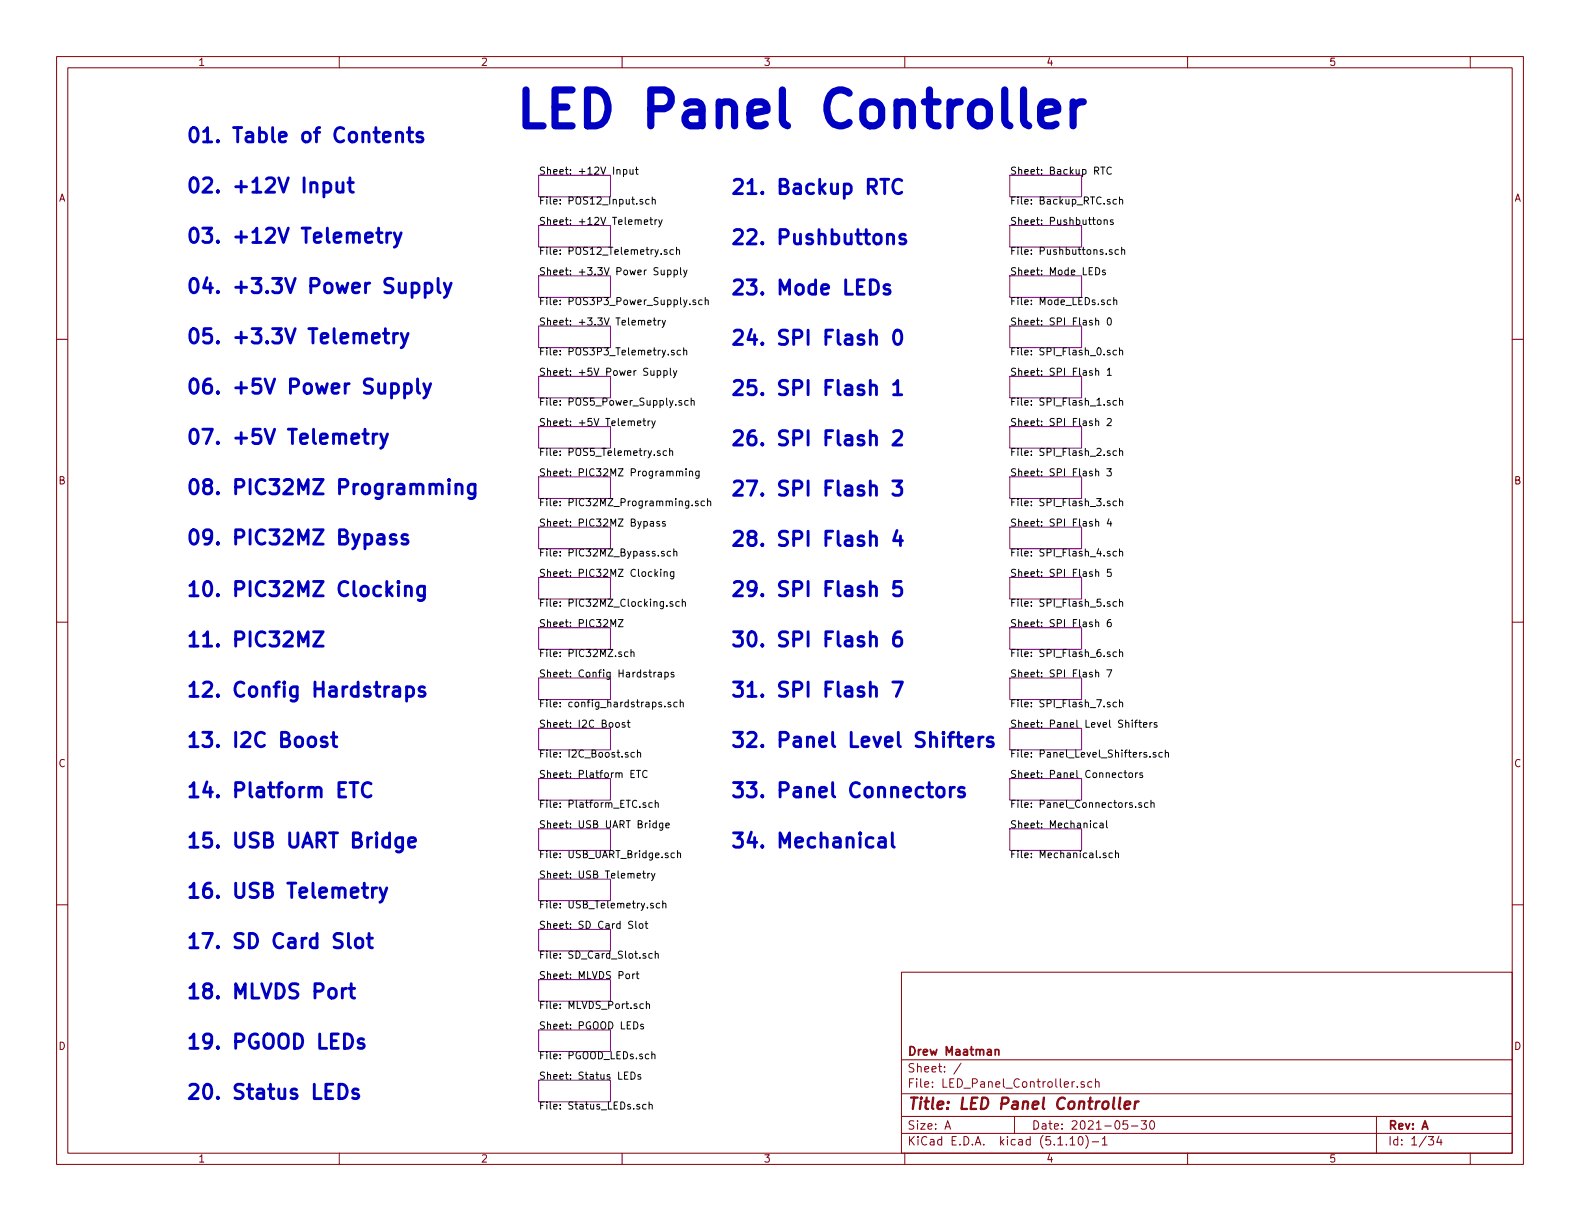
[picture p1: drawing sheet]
<svg xmlns="http://www.w3.org/2000/svg" width="279mm" height="216mm" viewBox="0 0 279 216" stroke-linecap="round" stroke-linejoin="round" font-family="sans-serif">
<g fill="none" stroke="#840000" stroke-width=".18">
<path d="M10 10h259.4v195.9h-259.4zM12 12h255.4v191.9h-255.4zM60 10v2M110 10v2M160 10v2M210 10v2M260 10v2M10 60h2M267.4 60h2M10 110h2M267.4 110h2M10 160h2"/>
<path d="M267.4 160h2M159.4 171.9h108v32h-108zM159.4 197.4h108M159.4 193.4h108M159.4 187.4h108M167.1 199.7l.5-1.5 .5 1.5M167.2 199.2h.8M170 188l-1.3 1.9M179.4 197.4v3M190.5 192.1v.2M191.7 191.3h-.3l-.2 .2v.2l.5 .1v.4h-.5M193.1 191.3h-.4l-.3 .2v.6l.3 .2 .4-.1"/>
<path d="M193.7 191.4l.2-.1h.4l.1 1M193.7 190.8v1.5M199.4 198.2h-.7l-.1 .7 .2-.1h.5l.1 .2v.5l-.2 .2-.6-.2M200.1 199.1h1.1M201.8 198.2h.9l-.5 .6 .5 .1v.6l-.3 .2-.6-.2M203.5 198.2h.2a.8 .8 0 0 1 .5 .7 .8 .8 0 0 1-.5 .8 1 1 0 0 1-.2-1.5zM243.4 197.4v6.5M60 203.9v2M110 203.9v2M159.4 200.4h108M160 203.9v2M189.2 201.4l.5-.4v1.5"/>
<path d="M189.2 202.5h.9M190.9 201h.1a.8 .8 0 0 1 .5 .7 .8 .8 0 0 1-.5 .8 1 1 0 0 1-.1-1.5zM192 200.8a1.71 1.71 0 0 1 0 2.2M193.1 201.9h1.2M194.9 201.4l.5-.4v1.5M194.9 202.5h.9M210 203.9v2M252.6 201h.9l-.5 .5 .4 .2v.6l-.2 .2-.6-.2M254.5 200.9l-.4 1.1h.9M254.8 201.5v1M260 203.9v2"/>
</g>
<path d="M197 194.1l-.2 1.7 .3 .3M198.1 194.1l-.2 1.7 .2 .3M198.9 195.4l.9-.2v-.4h-.8l-.2 1 .3 .3 .6-.1M200.8 194.8l-.2 1.3M201.3 194.8a.5 .5 0 0 0-.6 .3" fill="none" stroke="#840000" stroke-width=".41"/>
<path d="M176 185.7l.2-.1h.4v1M176 185.6v1" fill="none" stroke="#840000" stroke-width=".3"/>
<g fill="none" stroke="#840084" stroke-width=".18">
<path d="M95.2 31h12.7v3.8h-12.7zM95.2 39.9h12.7v3.8h-12.7zM178.6 31h12.7v3.8h-12.7zM178.6 39.9h12.7v3.8h-12.7zM95.2 57.7h12.7v3.8h-12.7zM95.2 48.8h12.7v3.8h-12.7zM178.6 48.8h12.7v3.8h-12.7zM178.6 57.7h12.7v3.8h-12.7zM95.2 75.4h12.7v3.8h-12.7zM95.2 66.5h12.7v3.9h-12.7zM178.6 66.5h12.7v3.9h-12.7zM178.6 75.4h12.7v3.8h-12.7z"/>
<path d="M95.2 93.2h12.7v3.8h-12.7zM95.2 84.3h12.7v3.8h-12.7zM178.6 93.2h12.7v3.8h-12.7zM178.6 84.3h12.7v3.8h-12.7zM95.2 119.9h12.7v3.8h-12.7zM95.2 111h12.7v3.8h-12.7zM95.2 102.1h12.7v3.8h-12.7zM178.6 102.1h12.7v3.8h-12.7zM178.6 119.9h12.7v3.8h-12.7zM178.6 111h12.7v3.8h-12.7zM95.2 128.8h12.7v3.8h-12.7zM95.2 137.7h12.7v3.8h-12.7z"/>
<path d="M178.6 137.7h12.7v3.8h-12.7zM178.6 128.8h12.7v3.8h-12.7zM95.2 146.6h12.7v3.8h-12.7zM95.2 155.4h12.7v3.9h-12.7zM178.6 146.6h12.7v3.8h-12.7zM95.2 173.2h12.7v3.8h-12.7zM95.2 164.3h12.7v3.8h-12.7zM95.2 191h12.7v3.8h-12.7zM95.2 182.1h12.7v3.8h-12.7z"/>
</g>
<g fill="none" stroke="#000" stroke-width=".18">
<path d="M110.3 30h.3l.2 .2-.1 .6h-.4M110.3 30v1.2M111.4 30l.1 .8h.3l.1-.1M111.9 30v.8M112.4 30h.5M112.5 29.5v1.1l.4 .2M113.6 35.3h-.3l-.1 .1v.2l.4 .1v.3h-.4M113.9 39.3l.7-.1-.1-.3h-.4l-.2 .1 .1 .6h.5M114.8 35.3h-.4l-.2 .2 .1 .5h.5M114.9 38.9h.5M115.1 38.4v1.1l.3 .2M115.3 35.4l.2-.1h.3l.1 .8"/>
<path d="M115.3 34.8v1.3M115.8 38.9v.8M116.2 38.9h-.3l-.1 .2M116.5 38.9l.3 .8M117.1 38.9l-.4 1.1-.2 .1M194.2 38.9h.3l.2 .2-.1 .5-.3 .1-.2-.1zM194.6 29.5h.8M195 29.5v1.3M195.2 39l.2-.1h.3l.1 .8M195.2 38.9v.8M196.5 29.7a.6 .6 0 0 0-.8 .4 .6 .6 0 0 0 .6 .7l.2-.1M196.8 38.9h-.3l-.2 .1 .1 .2 .4 .1v.3h-.5"/>
<path d="M197.4 35.3h-.3l-.3 .2 .2 .5h.4M198 35.4l.2-.1h.3v.8M198 34.8v1.3M114.6 57l.5-.1v-.2l-.4-.1-.1 .2v.6h.5M115.5 56.6h.5M115.7 56.2v1.1l.3 .2M116.4 56.6v.9M116.8 56.6l-.4 .3M117.1 56.6l.3 .9M117.7 56.6l-.4 1.2-.2 .1M117.9 44.2l-.3-.1-.2 .2 .1 .2 .4 .1v.3h-.5M118.1 47.8h.3l.3 .2-.2 .5h-.4"/>
<path d="M118.1 47.8v1.2M119.1 44.2l-.4-.1-.2 .3 .1 .5h.5M119.2 47.8h.4l.2 .2-.1 .5h-.5M119.2 47.8v1.2M119.6 44.3l.2-.2 .3 .1 .1 .8M119.6 43.7v1.3M120.3 47.3v1.1l.2 .2M120.9 47.8l.3 .8M121.5 47.8l-.4 1.1-.2 .1M123 53.1l-.3-.1-.2 .2 .1 .2 .4 .1v.3h-.5M124.2 53.1l-.4-.1-.3 .3 .2 .5h.5M124.7 53.2l.2-.2 .3 .1v.8"/>
<path d="M124.7 52.6v1.3M193.8 47.3a.64 .64 0 0 1 .7 .7 .64 .64 0 0 1-.7 .6zM193.8 56.8l.1-.2 .3 .1 .1 .8M195.4 47.8h-.3l-.2 .1 .1 .2 .4 .1v.3h-.5M195.9 56.3l.2-.1a.69 .69 0 0 1 .4 .6 .69 .69 0 0 1-.4 .7l-.2-.1-.1-.4zM196.4 53.1l-.4-.1-.2 .3 .1 .5h.5M196.6 44.2l-.3-.1-.1 .2v.2l.4 .1v.3h-.4M197 53.2l.1-.2 .3 .1 .1 .8M197 52.6v1.3M197.8 44.2l-.4-.1-.2 .3 .1 .5h.5M198.3 44.3l.2-.2 .3 .1 .1 .8M198.3 43.7v1.3"/>
<path d="M112.7 74.8l.6-.1v-.2l-.4-.1-.2 .2 .1 .6h.5M113.7 74.4h.5M113.9 74v1.1l.3 .2M114.6 74.4v.9M115 74.4l-.4 .3M115.3 74.4l.3 .9M115.9 74.4l-.5 1.2-.1 .1M116.2 65.6l.4-.1 .2 .3-.1 .5h-.5M116.2 65.5v1.3M116.7 79.8l-.3-.1-.2 .2 .1 .2 .4 .1v.3h-.5M117.4 65.6l.4-.1 .2 .3-.1 .5h-.5M117.4 65.5v1.3"/>
<path d="M117.9 79.8l-.4-.1-.2 .2 .1 .6h.5M118.4 79.8l.2-.1 .3 .1v.7M118.4 79.3v1.2M118.5 65.1v1.1l.2 .2M119.1 65.5l.3 .9M119.2 62l-.3-.1-.2 .2 .1 .2 .4 .1v.3h-.5M119.7 65.5l-.4 1.2-.2 .1M120.3 62l-.3-.1-.3 .3 .2 .5h.4M120.5 70.9l-.3-.1-.2 .2 .1 .2 .4 .1v.3h-.5M120.9 62.1l.2-.2 .3 .1v.8M120.9 61.5v1.3M121.7 70.9l-.4-.1-.2 .2 .1 .6h.5"/>
<path d="M122.2 70.9l.2-.1 .3 .1 .1 .8M122.2 70.4v1.3M193.8 65.7l.1-.2 .3 .1 .1 .8M193.8 74.5l.1-.1 .3 .1 .1 .8M193.8 65.1v1.3M195.8 65.5l.4-.4v1.3M195.8 74.1l.5-.1 .2 .3v.2l-.8 .8h.8M195.8 66.4h.7M196.3 62l-.3-.1-.2 .2 .1 .2 .4 .1v.3h-.5M196.3 70.9l-.3-.1-.2 .2 .1 .2 .4 .1v.3h-.5M196.3 79.8l-.3-.1-.2 .2 .1 .2 .4 .1v.3h-.5M197.4 62l-.3-.1-.3 .3 .2 .5h.4"/>
<path d="M197.4 70.9l-.3-.1-.3 .2 .2 .6h.4M197.4 79.8l-.3-.1-.3 .2 .2 .6h.4M198 62.1l.2-.2 .3 .1v.8M198 70.9l.2-.1 .3 .1v.8M198 79.8l.2-.1 .3 .1v.7M198 61.5v1.3M198 70.4v1.3M198 79.3v1.2M115 92.3h.5l.1 .7M115.6 92.5l-.5 .1-.1 .1 .1 .3h.5M116.6 92.3l-.3-.1-.2 .2 .1 .2 .4 .1v.3h-.5M117.4 97.5h-.3l-.1 .2v.1l.4 .2v.3h-.4"/>
<path d="M117.6 92.3l-.3-.1-.2 .2 .1 .2 .4 .1v.3h-.5M118.6 97.5h-.4l-.2 .2 .1 .6h.5M119.2 97.6l.1-.1h.3l.1 .8M119.2 97.1v1.2M119.6 83.4l.2-.1 .3 .1 .1 .8M120.2 83.5l.1-.2 .3 .1 .1 .8M121.3 82.9v.1M121.3 83.3v.9M121.9 83.4l.2-.1 .3 .1 .1 .8M121.9 83.3v.9M122.4 89.3v.1M123.4 88.6h-.3l-.1 .2v.2l.4 .1v.3h-.4"/>
<path d="M123.6 83.3v1l-.2 .3-.3-.1M123.6 83.4l-.3-.1-.3 .2 .1 .6h.5M124.6 88.6h-.4l-.2 .2 .1 .6h.5M125.1 88.7l.2-.1h.3l.1 .8M125.1 88.2v1.2M193.8 92.3l.1-.1 .3 .1 .1 .7M193.8 83.4l.1-.1 .3 .1 .1 .8M195.7 82.9h.8l-.4 .5 .4 .1-.1 .6-.5 .1-.2-.2M196.1 91.7l-.3 .9h.8M196.3 97.5h-.3l-.2 .2 .1 .1 .4 .2v.3h-.5M196.3 88.6h-.3l-.2 .2 .1 .2 .4 .1v.3h-.5M196.4 92.2v.8"/>
<path d="M197.4 97.5h-.3l-.3 .2 .2 .6h.4M197.4 88.6h-.3l-.3 .2 .2 .6h.4M198 97.6l.2-.1h.3v.8M198 88.7l.2-.1h.3v.8M198 88.2v1.2M198 97.1v1.2M109.3 109.6h.9l-.9 1.2h.9M111 115.3h-.3l-.3 .2 .2 .6h.4M111.6 115.4l.2-.1h.3v.8M111.6 114.8v1.3M115.9 101.4l.4 .5M116 118.9h-.3l-.1 .2"/>
<path d="M116.3 101.1l-.5 .5M116.4 118.9h.5l.1 .8M116.8 100.7v.1M116.8 101.1v.8M117 119.2h-.5l-.1 .2v.3h.6M117.4 101.2l.2-.1h.3l.1 .8M117.4 101.1v.8M117.6 118.9h.3l.3 .2-.1 .6h-.5M117.6 118.9v1.2M118.9 106.4h-.2l-.2 .2v.1l.4 .2v.3h-.4M119.2 118.9h-.4l-.1 .1v.2l.5 .2v.3h-.5M119.2 101.1v1l-.3 .3-.3-.1"/>
<path d="M119.2 101.1h-.4l-.3 .2 .2 .6h.5M120.1 106.4h-.4l-.2 .2 .1 .6h.5M120.6 106.5l.2-.1h.3l.1 .8M120.6 105.9v1.3M193.8 101.2l.1-.1h.3l.1 .8M193.8 119l.1-.1h.3l.1 .8M193.8 110.1l.1-.1h.3l.1 .8M195.7 118.4h.9l-.6 1.3M196.3 106.4h-.3l-.2 .2 .1 .1 .4 .2v.3h-.5M196.3 115.3h-.3l-.2 .1 .1 .2 .4 .1v.4h-.5M196.4 109.6h-.4a.87 .87 0 0 0 0 1.2l.5-.1v-.5l-.5-.2-.2 .3M196.5 100.7h-.6l-.1 .6 .2-.2 .4 .1 .1 .6-.2 .1-.5-.1"/>
<path d="M197.4 106.4h-.3l-.3 .2 .2 .6h.4M197.4 115.3h-.3l-.3 .2 .2 .6h.4M198 106.5l.2-.1h.3v.8M198 115.4l.2-.1h.3v.8M198 105.9v1.3M198 114.8v1.3M108.9 127.9l.2-.1 .4 .1v.5l-.1 .1-.3 .1-.2-.1zM110.5 127.8h-.3l-.2 .1 .1 .2 .4 .1v.3h-.5M110.9 127.8h.5M111 133.1l-.3-.1-.1 .2v.2l.4 .1v.3h-.4M111.1 127.3v1.1l.3 .2M112.2 133.1l-.4-.1-.2 .3 .1 .5h.5"/>
<path d="M112.2 136.2h-.6v1.3h.6M112.5 136.2h.8M112.7 133.2l.2-.2 .3 .1 .1 .8M112.7 132.6v1.3M112.9 136.2v1.3M114.4 136.3a.6 .6 0 0 0-.8 .5 .6 .6 0 0 0 .6 .7l.2-.1M117 124.2h-.3l-.2 .1v.2l.5 .1v.3h-.5M117.6 124.9v.1M118.6 124.2h-.3l-.2 .1 .1 .2 .4 .1v.3h-.5M119.7 124.2h-.3l-.2 .2 .1 .5h.4M120.3 124.3l.2-.1h.3v.8M120.3 123.7v1.3"/>
<path d="M196.3 124.2h-.3l-.2 .1 .1 .2 .4 .1v.3h-.5M197.4 124.2h-.3l-.3 .2 .2 .5h.4M198 124.3l.2-.1h.3v.8M198 123.7v1.3M198.8 136.7h.4M199 136.2v1.1l.2 .2M199.7 136.7h.3l.2 .1 .1 .5-.1 .1-.4 .1-.1-.1zM200.6 127.8h.5M200.8 136.7v.8M201.1 127.3l-.3 .2v1.1M201.2 136.7l-.4 .2M201.4 127.8h.5"/>
<path d="M201.5 127.3v1.1l.4 .2M202 136.7h-.3l-.2 .1 .1 .2 .4 .1v.3h-.5M202.2 128.2l.6-.1v-.3h-.4l-.2 .1 .1 .6h.5M203.4 133.8v.1M203.4 127.8v.8M203.7 127.8l-.3 .2M204.4 133.1l-.3-.1-.2 .2 .1 .2 .4 .1v.3h-.5M204.6 127.8h-.3l-.2 .1v.2l.5 .1v.3h-.5M205.5 133.1l-.3-.1-.3 .3 .2 .5h.4M206.1 133.2l.2-.2 .3 .1v.8M206.1 132.6v1.3M113.6 154.4h.5"/>
<path d="M113.8 154v1.1l.3 .2M114.2 142l-.3-.1-.2 .2 .1 .2 .4 .1v.3h-.5M114.6 154.4v.9M114.9 154.4l-.2 .1-.1 .2M115.2 154.4l.3 .9M115.3 142l-.3-.1-.3 .3 .2 .5h.4M115.5 159.8l-.3-.1-.2 .2 .1 .2 .4 .1v.3h-.5M115.8 154.4l-.4 1.2-.2 .1M115.9 142.1l.2-.2 .3 .1v.8M115.9 141.5v1.3M116.1 145.6l-.4-.1-.3 .3 .2 .5h.5M116.1 145.1v1.3"/>
<path d="M116.7 159.8l-.4-.1-.2 .2 .1 .6h.5M117.2 145.5l-.1 1.2-.1 .1-.3-.1M117.2 145.6l-.4-.1-.2 .3 .1 .5h.5M117.2 159.8l.2-.1 .3 .1 .1 .8M117.2 159.3v1.3M117.8 145.9l.6-.1-.1-.2-.4-.1-.1 .2v.6h.5M119.3 150.9l-.4-.1-.2 .3 .1 .5h.5M119.8 151l.2-.2 .3 .1v.8M119.8 150.4v1.3M194 145.6l-.4-.1-.2 .3 .1 .5h.5M194.5 145.6h.5l.1 .8M195.1 145.8l-.5 .1-.1 .2 .1 .3 .5-.1"/>
<path d="M195.6 150.9l-.4-.1-.1 .2v.2l.5 .1v.3h-.5M195.7 145.1v1.1l.2 .2M196.7 150.9l-.4-.1-.2 .3 .1 .5h.5M197.3 151l.1-.2 .3 .1 .1 .8M197.3 150.4v1.3M200.8 142.6v.2M201.9 142l-.4-.1-.1 .2v.2l.5 .1v.3h-.5M203 142l-.4-.1-.2 .3 .1 .5h.5M203.5 142.1l.2-.2 .3 .1 .1 .8M203.5 141.5v1.3M110.8 172.3l.3-.1 .2 .1-.1 .7-.3 .1-.2-.3zM111.9 163l-.5-.1-.2 .2 .1 .3 .5 .3v.3l-.2 .2-.4-.1"/>
<path d="M111.9 172.2v.9M112.2 172.2l-.3 .2M112.4 162.9v1.1l.2 .2M112.5 172.2h.5M112.7 171.8v1.1l.3 .2M113.2 163.4l.3-.1 .1 .1v.7l-.3 .1-.3-.3zM113.8 177.5h-.4l-.2 .2 .1 .6h.5M114.1 163.3h.5M114.2 168.7l-.3-.1-.2 .2 .1 .2 .4 .1v.3h-.5M114.2 162.9v1.1l.4 .2M114.3 177.6l.2-.1h.3l.1 .8M114.3 177.1v1.2"/>
<path d="M115.3 168.7l-.3-.1-.3 .2 .2 .6h.4M115.9 168.7l.2-.1 .3 .1v.7M115.9 168.2v1.2M111.6 189.6a.64 .64 0 0 1 .7 .6 .64 .64 0 0 1-.7 .6zM113.1 195.3h-.3l-.2 .2 .1 .1 .4 .2v.3h-.5M113.3 190h-.3l-.2 .2 .1 .1 .4 .2v.3h-.5M113.8 181.2l-.3-.1-.2 .2v.2l.5 .1v.3h-.5M114.2 195.3h-.3l-.3 .2 .2 .6h.4M114.7 186.4h-.3l-.3 .2 .1 .6h.5M114.8 195.4l.2-.1h.3v.8M114.8 194.8v1.3M115.3 186.5l.1-.1h.3l.1 .8"/>
<path d="M115.3 186v1.2"/>
</g>
<g fill="none" stroke="#0000c2" stroke-width=".51">
<path d="M57.3 32.4l.7-.1 .5 .5v.7l-.3 .4-.2 .1-.7-.1M59.6 32.3v1.3l.1 .3a.66 .66 0 0 0 1-.2M60.7 32.3v1.7M61.5 32.3h1M61.9 31.4v2.2l.1 .3 .5 .1M70.1 23.6a.63 .63 0 0 1 1.1 .1v1.4M70.1 23.4v1.7M72 23.4h1M72.4 22.6v2.1l.1 .3 .5 .1M74.7 23.5a.62 .62 0 0 0-1 .2l.1 .4 .6 .1 .3 .2 .1 .2-.1 .4-.3 .1-.7-.1M155.7 31.7h1.5M159.5 31.9a.96 .96 0 0 0-1.1-.1 .96 .96 0 0 0-.5 1 1.08 1.08 0 0 0 .3 1.1 1.08 1.08 0 0 0 1.1 .2l.2-.1"/>
<path d="M65.9 59.8l1.2-.2-.1-.5-.8-.1-.3 .3v1l.1 .2 .2 .2 .8-.2M66.6 41.2h1M67 40.3v2.2l.1 .2 .5 .2M67.8 59h1M68.1 58.1v2.2l.2 .2 .5 .2M68.4 41.2v1.7M69.1 41.2a.64 .64 0 0 0-.7 .5M69.6 59v1.7M69.7 41.2l.6 1.7M70.3 59a.64 .64 0 0 0-.7 .4M70.9 41.2l-.8 2.3-.4 .2M70.9 59l.7 1.7"/>
<path d="M72.2 59l-.9 2.3-.4 .2M72.9 50.2l.7-.1 .5 .4v.8l-.3 .3-.2 .2-.7-.2M75.2 50.2l.7-.1 .2 .1 .3 .3v.8l-.3 .3-.2 .2-.7-.2M75.2 50.1v2.5M77.5 49.2v2.2l.3 .4M78.6 50.1l.6 1.7M79.8 50.1l-.9 2.3-.3 .2M153.9 49.5a1.32 1.32 0 0 1 1.4 .6 1.32 1.32 0 0 1-.2 1.5l-.6 .4h-.6zM153.9 59.5a.66 .66 0 0 1 1-.2l.1 .3v1.3M156.9 41.7a.63 .63 0 0 1 1.1 .1v1.3M157.3 50.4a.62 .62 0 0 0-1 .3l.1 .4 .6 .1 .3 .1 .1 .2-.1 .4-.3 .1-.7-.1M158.4 58.5a.6 .6 0 0 1 .9 .4 1.49 1.49 0 0 1-.4 2 .64 .64 0 0 1-.8-.5 1.97 1.97 0 0 1 .3-1.9z"/>
<path d="M160.1 41.6l-.6-.2-.4 .4 .1 .4 .9 .2 .1 .2-.1 .4-.3 .1-.7-.1M64.2 76.7h.9M64.5 75.9v2.2l.1 .2 .5 .1M66 76.7v1.7M66.7 76.7a.64 .64 0 0 0-.7 .5M67.3 76.7l.6 1.7M68.5 76.7l-.8 2.3-.4 .3M71.6 68l.7-.2 .3 .3 .1 .2v.8l-.2 .3-.2 .1-.7-.1M71.6 67.8v2.6M73.8 67v2.2l.2 .2 .2 .1M74.9 67.8l.6 1.7M76.1 67.8l-.8 2.4-.4 .2"/>
<path d="M153.9 68.4a.66 .66 0 0 1 1-.2l.1 .3v1.3M153.9 77.2a.66 .66 0 0 1 1-.1l.1 .2v1.4M158 68l.3-.1 .4-.6v2.5M158 76.4l.4-.3h.6a.64 .64 0 0 1 .5 .8l-.2 .3-1.4 1.5h1.6M158 69.8h1.5M70 94.6l-.6-.1-.4 .4 .1 .4 .9 .2 .1 .2-.1 .4-.3 .1-.7-.1M72 94.6l-.6-.1-.2 .1-.1 .3 .1 .4 .8 .2 .2 .2-.2 .4-.2 .1-.7-.1M79.4 84.8l-.1 .1 .1 .1 .1-.1-.1-.1v.2M79.4 85.6v1.7M80.6 85.9a.63 .63 0 0 1 1.1 .1v1.3M80.6 85.6v1.7M84 85.6v2.1a.68 .68 0 0 1-1.1 .3"/>
<path d="M84 85.8l-.7-.2-.4 .3-.1 .2v.7l.2 .4 .3 .1 .7-.1M153.9 86.1a.66 .66 0 0 1 1-.1l.1 .2v1.4M153.9 95a.66 .66 0 0 1 1-.1l.1 .2v1.4M157.9 85h1.6l-.9 1a.68 .68 0 0 1 .9 .5v.6l-.3 .4-.2 .1h-.7l-.4-.3M158.6 93.8l-.6 1.8h1.6M159.2 94.8v1.7M55.4 111.7h1.7l-1.7 2.5h1.7M70.5 102.8l-.2 .1 .2 .1 .1-.1-.1-.1v.2M71.7 103.9a.61 .61 0 0 1 1 .1v1.4M71.7 103.7v1.7M75.1 103.7v2a.71 .71 0 0 1-1.1 .4M75.1 103.8l-.8-.1-.5 .4v.8l.3 .3 .2 .2 .8-.2"/>
<path d="M153.9 103.9a.66 .66 0 0 1 1-.1l.1 .2v1.4M153.9 112.8a.66 .66 0 0 1 1-.1l.1 .2v1.3M159.2 111.7a1.02 1.02 0 0 0-1.2 1.1v1l.3 .3 .7 .1 .2-.1 .3-.3v-.6l-.3-.4-.2-.1h-.5l-.4 .2-.1 .3M159.3 102.8h-1.2l-.1 1.2 .4-.2h.6l.2 .1 .3 .4v.6l-.2 .2-.3 .3h-.6l-.4-.3M57.8 130.5l-.7-.2-.3 .4 .1 .4 .9 .2 .1 .2-.1 .4-.3 .1-.7-.1M58.6 130.3h1M59 129.5v2.1l.1 .3 .5 .1M61.9 138.4h1.4M62.6 138.4v2.5M65.6 138.6a1.02 1.02 0 0 0-1.2 0 1.02 1.02 0 0 0-.3 1.2 .94 .94 0 0 0 .4 1 .94 .94 0 0 0 1.1-.1M69.6 121.6l.2-.2 .8 .2 .1 1.5M70.7 122l-.2 .2h-.7a.5 .5 0 0 0-.3 .5 .5 .5 0 0 0 .3 .4h.7l.2-.1"/>
<path d="M71.9 121.6l.7-.2 .5 .5v.8l-.2 .3-.3 .1-.7-.1M71.9 121.4v2.6M75.1 121.6l-.7-.2-.3 .4 .1 .4 .9 .2 .1 .3-.1 .3-.3 .1-.7-.1M153.9 121.7a.66 .66 0 0 1 1-.1l.1 .2v1.3M157.9 120.6h1.7l-1.1 2.5M165.8 139.5a.67 .67 0 0 1 .6-.3 .67 .67 0 0 1 .6 .5v.7a.68 .68 0 0 1-.7 .5 .68 .68 0 0 1-.7-.5v-.7zM168 139.2v1.7M168.8 139.2a.69 .69 0 0 0-.8 .5M169.1 130.3h1M169.5 129.5v2.1l.1 .3 .5 .1M170.5 139.3a.62 .62 0 0 0-1 .3l.1 .4 .9 .2 .1 .2-.1 .4-.3 .1-.7-.1M170.8 131.2l1.2-.3-.1-.4-.7-.2-.4 .4v.9l.2 .3 .2 .1 .7-.1"/>
<path d="M173.1 130.3v1.7M173.9 130.3a.69 .69 0 0 0-.8 .5M175.6 130.5a.62 .62 0 0 0-1 .2l.1 .4 .6 .1 .3 .1 .1 .2-.1 .4-.3 .1-.7-.1M64.1 157h.9M64.4 156.2v2.1l.1 .3 .5 .1M65.9 157v1.7M66.6 157a.69 .69 0 0 0-.7 .5M67.2 157l.6 1.7M68.4 157l-.8 2.3-.4 .2M71.2 148.1v2.1a.71 .71 0 0 1-1.1 .3M71.2 148.2l-.7-.1-.3 .1-.2 .4v.7l.2 .4 .3 .1 .7-.1M72.3 148.9l1.2-.2-.1-.5-.8-.1-.3 .4v.9l.1 .3 .2 .1 .8-.1"/>
<path d="M155.5 148.2l.2-.1 .7 .1 .2 .3v1.3M156.6 148.7l-.9 .1a.49 .49 0 0 0-.4 .5 .49 .49 0 0 0 .4 .5l.9-.1M157.8 147.3v2.1l.1 .3 .2 .1M60.5 174.8v1.7M61.3 174.8a.69 .69 0 0 0-.8 .5M61.6 165v2.2l.1 .3 .3 .1M61.7 174.8h1M62.1 173.9v2.2l.1 .3 .5 .1M63.1 166a.69 .69 0 0 1 1.1 .4v.7a.68 .68 0 0 1-.7 .5 .68 .68 0 0 1-.7-.5v-.7zM64.9 165.9h1M65.3 165v2.2l.1 .3 .5 .1M59.9 191.7a1.31 1.31 0 0 1 1.4 .7 1.31 1.31 0 0 1-.2 1.5l-.2 .2-.4 .2h-.6z"/>
<path d="M63.3 192.7l-.6-.1-.3 .3 .1 .4 .8 .2 .1 .3-.1 .3-.2 .2-.7-.2M64.3 183.8l-.6-.1-.4 .3 .1 .4 .9 .2 .1 .3-.1 .3-.2 .2-.8-.2"/>
</g>
<path d="M189.8 18v4.3M191.6 18a1.63 1.63 0 0 0-1.8 1.2M184 20.1l3-.6v-.6l-.3-.6-.6-.3h-1.2l-.6 .3-.3 .6v2.4l.3 .6 .6 .4h1.2l.6-.4" fill="none" stroke="#0000c2" stroke-width="1.3"/>
<text font-size="8.8" fill="#0000c2" x="90.7" y="22.6">LED Panel Controller</text>
<g font-size="3.5" fill="#0000c2">
<text x="32.8" y="25.2">01. Table of Contents</text>
<text x="32.8" y="34.1">02. +12V Input</text>
<text x="129" y="34.4">21. Backup RTC</text>
<text x="32.8" y="43">03. +12V Telemetry</text>
<text x="129" y="43.3">22. Pushbuttons</text>
<text x="32.8" y="51.9">04. +3.3V Power Supply</text>
<text x="129" y="52.1">23. Mode LEDs</text>
<text x="32.8" y="60.8">05. +3.3V Telemetry</text>
<text x="129" y="61">24. SPI Flash 0</text>
<text x="32.8" y="69.7">06. +5V Power Supply</text>
<text x="129" y="69.9">25. SPI Flash 1</text>
<text x="32.8" y="78.6">07. +5V Telemetry</text>
<text x="129" y="78.8">26. SPI Flash 2</text>
<text x="32.8" y="87.5">08. PIC32MZ Programming</text>
<text x="129" y="87.7">27. SPI Flash 3</text>
<text x="32.8" y="96.3">09. PIC32MZ Bypass</text>
<text x="129" y="96.6">28. SPI Flash 4</text>
<text x="32.8" y="105.5">10. PIC32MZ Clocking</text>
<text x="129" y="105.5">29. SPI Flash 5</text>
<text x="32.8" y="114.4">11. PIC32MZ</text>
<text x="129" y="114.4">30. SPI Flash 6</text>
<text x="32.8" y="123.3">12. Config Hardstraps</text>
<text x="129" y="123.3">31. SPI Flash 7</text>
<text x="32.8" y="132.2">13. I2C Boost</text>
<text x="129" y="132.2">32. Panel Level Shifters</text>
<text x="32.8" y="141">14. Platform ETC</text>
<text x="129" y="141">33. Panel Connectors</text>
<text x="32.8" y="149.9">15. USB UART Bridge</text>
<text x="129" y="149.9">34. Mechanical</text>
<text x="32.8" y="158.8">16. USB Telemetry</text>
<text x="32.8" y="167.7">17. SD Card Slot</text>
<text x="32.8" y="176.6">18. MLVDS Port</text>
<text x="32.8" y="185.5">19. PGOOD LEDs</text>
<text x="32.8" y="194.4">20. Status LEDs</text>
</g>
<text font-size="2.8" fill="#840000" x="160.4" y="196.2">Title: LED Panel Controller</text>
<g font-size="2.1" fill="#840000">
<text x="160.4" y="189.6">Sheet: /</text>
<text x="160.4" y="186.6">Drew Maatman</text>
<text x="160.4" y="192.3">File: LED_Panel_Controller.sch</text>
<text x="160.4" y="202.5">KiCad E.D.A. kicad (5.1.10)-1</text>
<text x="160.4" y="199.7">Size: A</text>
<text x="182.4" y="199.7">Date: 2021-05-30</text>
<text x="245.4" y="199.7">Rev: A</text>
<text x="245.4" y="202.5">Id: 1/34</text>
</g>
<g font-size="1.8" fill="#840000">
<text x="35" y="11.6">1</text>
<text x="85" y="11.6">2</text>
<text x="135" y="11.6">3</text>
<text x="185" y="11.6">4</text>
<text x="235" y="11.6">5</text>
<text x="10.4" y="35.6">A</text>
<text x="267.8" y="35.6">A</text>
<text x="10.4" y="85.6">B</text>
<text x="267.8" y="85.6">B</text>
<text x="10.4" y="135.6">C</text>
<text x="267.8" y="135.6">C</text>
<text x="10.4" y="185.6">D</text>
<text x="267.8" y="185.6">D</text>
<text x="35" y="205.5">1</text>
<text x="85" y="205.5">2</text>
<text x="135" y="205.5">3</text>
<text x="185" y="205.5">4</text>
<text x="235" y="205.5">5</text>
</g>
<g font-size="1.8">
<text x="95.2" y="30.9">Sheet: +12V Input</text>
<text x="178.6" y="30.9">Sheet: Backup RTC</text>
<text x="95.2" y="36.2">File: POS12_Input.sch</text>
<text x="95.2" y="39.8">Sheet: +12V Telemetry</text>
<text x="178.6" y="36.2">File: Backup_RTC.sch</text>
<text x="178.6" y="39.8">Sheet: Pushbuttons</text>
<text x="95.2" y="45.1">File: POS12_Telemetry.sch</text>
<text x="178.6" y="45.1">File: Pushbuttons.sch</text>
<text x="95.2" y="48.7">Sheet: +3.3V Power Supply</text>
<text x="95.2" y="53.9">File: POS3P3_Power_Supply.sch</text>
<text x="178.6" y="48.7">Sheet: Mode LEDs</text>
<text x="178.6" y="53.9">File: Mode_LEDs.sch</text>
<text x="95.2" y="57.6">Sheet: +3.3V Telemetry</text>
<text x="178.6" y="57.6">Sheet: SPI Flash 0</text>
<text x="95.2" y="62.8">File: POS3P3_Telemetry.sch</text>
<text x="178.6" y="62.8">File: SPI_Flash_0.sch</text>
<text x="95.2" y="66.4">Sheet: +5V Power Supply</text>
<text x="95.2" y="71.7">File: POS5_Power_Supply.sch</text>
<text x="178.6" y="66.4">Sheet: SPI Flash 1</text>
<text x="178.6" y="71.7">File: SPI_Flash_1.sch</text>
<text x="95.2" y="75.3">Sheet: +5V Telemetry</text>
<text x="178.6" y="75.3">Sheet: SPI Flash 2</text>
<text x="95.2" y="80.6">File: POS5_Telemetry.sch</text>
<text x="178.6" y="80.6">File: SPI_Flash_2.sch</text>
<text x="95.2" y="84.2">Sheet: PIC32MZ Programming</text>
<text x="95.2" y="89.5">File: PIC32MZ_Programming.sch</text>
<text x="178.6" y="84.2">Sheet: SPI Flash 3</text>
<text x="178.6" y="89.5">File: SPI_Flash_3.sch</text>
<text x="95.2" y="93.1">Sheet: PIC32MZ Bypass</text>
<text x="178.6" y="93.1">Sheet: SPI Flash 4</text>
<text x="95.2" y="98.4">File: PIC32MZ_Bypass.sch</text>
<text x="178.6" y="98.4">File: SPI_Flash_4.sch</text>
<text x="95.2" y="102">Sheet: PIC32MZ Clocking</text>
<text x="95.2" y="107.3">File: PIC32MZ_Clocking.sch</text>
<text x="178.6" y="102">Sheet: SPI Flash 5</text>
<text x="178.6" y="107.3">File: SPI_Flash_5.sch</text>
<text x="95.2" y="110.9">Sheet: PIC32MZ</text>
<text x="178.6" y="110.9">Sheet: SPI Flash 6</text>
<text x="95.2" y="119.8">Sheet: Config Hardstraps</text>
<text x="95.2" y="116.2">File: PIC32MZ.sch</text>
<text x="178.6" y="119.8">Sheet: SPI Flash 7</text>
<text x="178.6" y="116.2">File: SPI_Flash_6.sch</text>
<text x="95.2" y="125.1">File: config_hardstraps.sch</text>
<text x="178.6" y="125.1">File: SPI_Flash_7.sch</text>
<text x="95.2" y="128.7">Sheet: I2C Boost</text>
<text x="178.6" y="128.7">Sheet: Panel Level Shifters</text>
<text x="95.2" y="134">File: I2C_Boost.sch</text>
<text x="95.2" y="137.6">Sheet: Platform ETC</text>
<text x="178.6" y="137.6">Sheet: Panel Connectors</text>
<text x="178.6" y="134">File: Panel_Level_Shifters.sch</text>
<text x="95.2" y="142.8">File: Platform_ETC.sch</text>
<text x="178.6" y="142.8">File: Panel_Connectors.sch</text>
<text x="95.2" y="146.5">Sheet: USB UART Bridge</text>
<text x="178.6" y="146.5">Sheet: Mechanical</text>
<text x="95.2" y="151.7">File: USB_UART_Bridge.sch</text>
<text x="95.2" y="155.3">Sheet: USB Telemetry</text>
<text x="178.6" y="151.7">File: Mechanical.sch</text>
<text x="95.2" y="160.6">File: USB_Telemetry.sch</text>
<text x="95.2" y="164.2">Sheet: SD Card Slot</text>
<text x="95.2" y="173.1">Sheet: MLVDS Port</text>
<text x="95.2" y="169.5">File: SD_Card_Slot.sch</text>
<text x="95.2" y="178.4">File: MLVDS_Port.sch</text>
<text x="95.2" y="182">Sheet: PGOOD LEDs</text>
<text x="95.2" y="190.9">Sheet: Status LEDs</text>
<text x="95.2" y="187.3">File: PGOOD_LEDs.sch</text>
<text x="95.2" y="196.2">File: Status_LEDs.sch</text>
</g>
</svg>
